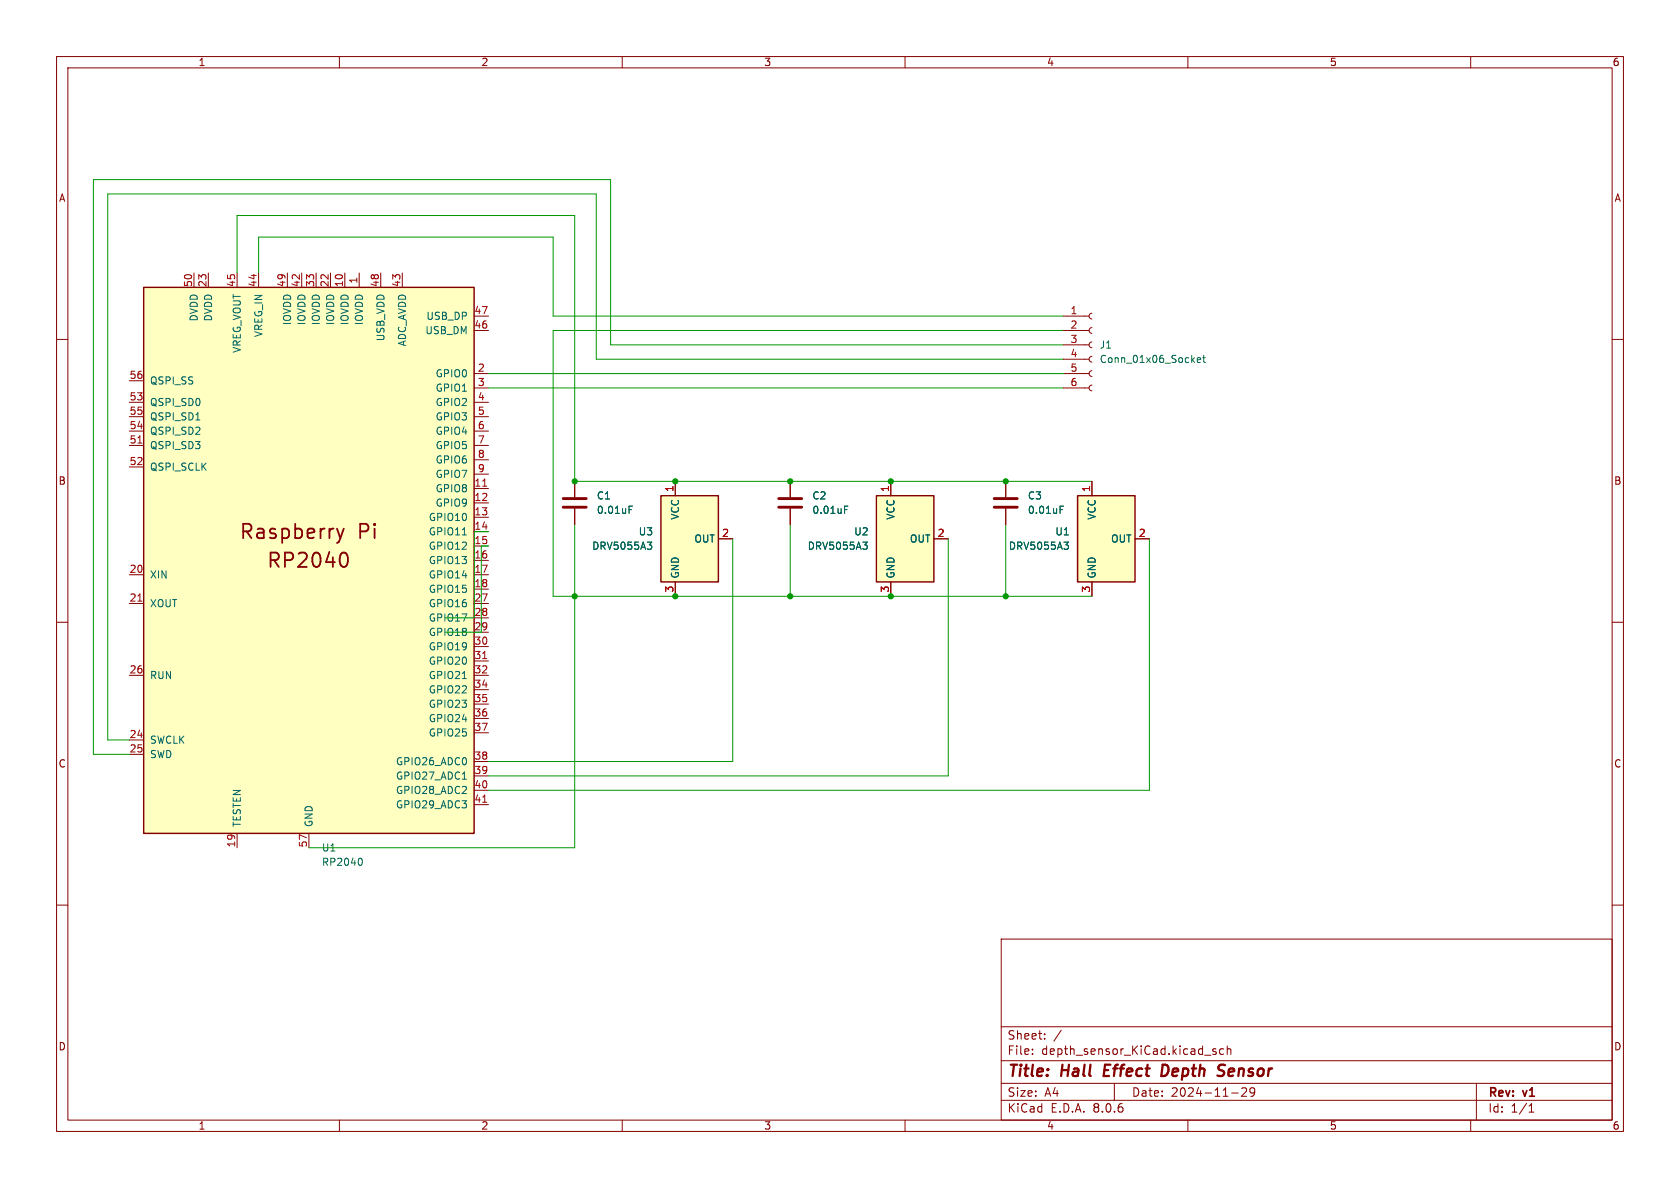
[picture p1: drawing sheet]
<svg xmlns="http://www.w3.org/2000/svg" width="297mm" height="210mm" viewBox="0 0 297 210" stroke-linecap="round" stroke-linejoin="round" font-family="sans-serif">
<g fill="none" stroke="#840000" stroke-width=".18">
<path d="M10 10h277v190h-277zM12 12h273v186h-273zM60 10v2M110 10v2M160 10v2M210 10v2M260 10v2M10 60h2M285 60h2M10 110h2M285 110h2M10 160h2"/>
<path d="M285 160h2M177 166h108v32h-108zM60 198v2M110 198v2M160 198v2M177 194.5h108M177 191.5h108M177 187.5h108M177 181.5h108M182.5 186.3v.1M182.5 185.5v.1M184.7 183.6v.1"/>
<path d="M184.7 182.8v.1M187.6 182.1l-1.3 2M197 191.5v3M210 198v2M213 186.5h1.1M215 185.5l-.4-.1-.2 .2 .1 .2 .5 .2v.3h-.6M216.3 185.5l-.4-.1-.3 .3v.4l.1 .2h.6M217 185.5l.2-.1 .3 .1 .1 .9M217 184.9v1.5M217.7 193.2h1.2M219.5 192.4l.6-.1 .2 .1 .1 .3-.9 1.1h.9M221.8 192.9l-.3 .3h-.3l-.2-.3 .1-.5 .4-.1 .2 .1a.99 .99 0 0 1-.3 1.4h-.3"/>
<path d="M260 198v2M261 191.5v6.5M270.3 196.6h.9M270.3 195.5l.4-.4v1.5"/>
</g>
<path d="M195.4 188.2l-.3 2h1M206.3 188.3l-.7-.1-.3 2h.5l.5-.3M215.7 189.2l.4 .1a.49 .49 0 0 1 .3 .5 .49 .49 0 0 1-.4 .4h-.5M215.8 188.2l.8 .1" fill="none" stroke="#840000" stroke-width=".4"/>
<path d="M25.4 50.8h58.4v96.5h-58.4z" fill="#ffffc2"/>
<path d="M25.4 50.8h58.4v96.5h-58.4z" fill="none" stroke="#840000" stroke-width=".25"/>
<path d="M59.6 93.4l.6 1.7M60.2 95.1l-.3 .6-.3 .3M60.7 97.7a.65 .65 0 0 1 .7 .5 1.49 1.49 0 0 1-.5 2h-.2M60.8 93.4l-.6 1.7" fill="none" stroke="#840000" stroke-width=".32"/>
<g fill="none" stroke="#840000" stroke-width=".18">
<path d="M34.3 48.3v2.5M36.8 48.3v2.5M41.9 48.3v2.5M45.7 48.3v2.5M50.8 48.3v2.5M53.3 48.3v2.5M55.9 48.3v2.5M58.4 48.3v2.5M61 48.3v2.5M63.5 48.3v2.5M67.3 48.3v2.5M71.1 48.3v2.5"/>
<path d="M83.8 58.4h2.6M83.8 55.9h2.6M22.9 71.1h2.5M22.9 73.7h2.5M22.9 78.7h2.5M22.9 76.2h2.5M22.9 67.3h2.5M83.8 66h2.6M83.8 68.6h2.6M83.8 71.1h2.6M83.8 73.7h2.6M83.8 78.7h2.6"/>
<path d="M83.8 76.2h2.6M22.9 82.6h2.5M83.8 86.4h2.6M83.8 88.9h2.6M83.8 91.4h2.6M83.8 94h2.6M83.8 96.5h2.6M83.8 99.1h2.6M83.8 81.3h2.6M83.8 83.8h2.6M22.9 101.6h2.5M22.9 106.7h2.5"/>
<path d="M22.9 119.4h2.5M83.8 101.6h2.6M83.8 104.1h2.6M83.8 106.7h2.6M83.8 119.4h2.6M83.8 109.2h2.6M83.8 111.8h2.6M83.8 114.3h2.6M83.8 116.8h2.6M22.9 130.8h2.5M22.9 133.4h2.5M83.8 121.9h2.6"/>
<path d="M83.8 124.5h2.6M83.8 127h2.6M83.8 129.5h2.6M83.8 134.6h2.6M83.8 137.2h2.6M83.8 139.7h2.6M41.9 147.3v2.6M54.6 147.3v2.6M83.8 142.2h2.6"/>
</g>
<path d="M24.4 78.3h.7M85.3 85.9h.8M24.4 106.3h.7M85.3 116.4h.8M85.3 141.8h.8" fill="none" stroke="#a90000" stroke-width=".18"/>
<path d="M34.6 74.2h.7M81.7 94.6h.8M81.7 120h.8M81.7 137.7h.8M63.7 151.7a.79 .79 0 0 1 0 1.3" fill="none" stroke="#006464" stroke-width=".18"/>
<path d="M116.8 87.6h10.2v15.3h-10.2z" fill="#ffffc2"/>
<path d="M116.8 87.6h10.2v15.3h-10.2z" fill="none" stroke="#840000" stroke-width=".25"/>
<path d="M101.6 85.1v2.8M101.6 89.9v2.8M119.4 85.1v2.5M127 95.3h2.5M139.7 85.1v2.8M139.7 89.9v2.8M119.4 102.9v2.5" fill="none" stroke="#840000" stroke-width=".18"/>
<path d="M111.2 90.1h.4M111.2 89.5h.6M114.4 95.8h.8l-.4 .5M115 96.3l.2 .3v.3l-.2 .2M149.3 90.1h.4M149.3 89.5h.6" fill="none" stroke="#006464" stroke-width=".18"/>
<path d="M99.6 89.7h4M99.6 88.1h4M137.7 89.7h4M137.7 88.1h4" fill="none" stroke="#840000" stroke-width=".51"/>
<path d="M154.9 87.6h10.2v15.3h-10.2z" fill="#ffffc2"/>
<path d="M154.9 87.6h10.2v15.3h-10.2z" fill="none" stroke="#840000" stroke-width=".25"/>
<g fill="none" stroke="#840000" stroke-width=".18">
<path d="M188 58.4h4.5M188 55.9h4.5M193 57.9l-.3 .2-.2 .3 .2 .4 .3 .1M193 55.4l-.3 .1-.2 .4 .2 .3 .3 .2M188 68.6h4.5M188 66h4.5M188 63.5h4.5M188 61h4.5M193 68.1l-.3 .1-.2 .4 .2 .3 .3 .2M193 65.5l-.3 .2-.2 .3 .2 .4 .3 .1M193 63l-.3 .1-.2 .4 .2 .4 .3 .1M193 60.5l-.3 .1-.2 .4 .2 .3 .3 .2"/>
<path d="M157.5 85.1v2.5M165.1 95.3h2.5M157.5 102.9v2.5"/>
</g>
<path d="M211.7 63.7l.6-.2-.1-.2-.4-.1-.1 .2v.6h.5M212.6 63.2h.5M212.8 62.8v1.1l.3 .2M152.5 95.8h.8l-.4 .5M153.1 96.3l.2 .3v.3l-.2 .2" fill="none" stroke="#006464" stroke-width=".18"/>
<path d="M190.5 87.6h10.2v15.3h-10.2z" fill="#ffffc2"/>
<path d="M190.5 87.6h10.2v15.3h-10.2z" fill="none" stroke="#840000" stroke-width=".25"/>
<g fill="none" stroke="#840000" stroke-width=".18">
<path d="M101.6 85.1v2.8M101.6 89.9v2.8M119.4 85.1v2.5M127 95.3h2.5M139.7 85.1v2.8M139.7 89.9v2.8M157.5 85.1v2.5M165.1 95.3h2.5M177.8 85.1v2.8M177.8 89.9v2.8M193 85.1v2.5M200.7 95.3h2.5"/>
<path d="M119.4 102.9v2.5M157.5 102.9v2.5M193 102.9v2.5"/>
</g>
<path d="M111.2 90.1h.4M111.2 89.5h.6M114.4 95.8h.8l-.4 .5M115 96.3l.2 .3v.3l-.2 .2M149.3 90.1h.4M149.3 89.5h.6M152.5 95.8h.8l-.4 .5M153.1 96.3l.2 .3v.3l-.2 .2M187.4 90.1h.4M187.4 89.5h.6M188.1 95.8h.8l-.4 .5M188.6 96.3l.3 .3v.3l-.3 .2" fill="none" stroke="#006464" stroke-width=".18"/>
<path d="M175.8 89.7h4M175.8 88.1h4" fill="none" stroke="#840000" stroke-width=".51"/>
<g fill="none" stroke="#009600" stroke-width=".18">
<path d="M41.9 48.3v-10.2h59.7v47h91.4M45.7 48.3v-6.4h52.1v14h90.2M188 58.4h-90.2v47h95.2M86.4 66h101.6M86.4 68.6h101.6M188 63.5h-82.6v-29.2h-86.4v96.5h3.9M188 61h-80.1v-29.2h-91.4v101.6h6.4M86.4 94h-2.6v15.2h-5.1M86.4 96.5h-1.3v15.3h-6.4M101.6 92.7v57.2h-47M129.5 95.3v39.3h-43.1M139.7 92.7v12.7"/>
<path d="M167.6 95.3v41.9h-81.2M177.8 92.7v12.7M203.2 95.3v44.4h-116.8"/>
</g>
<g fill="#009600" stroke="#009600" stroke-width=".18">
<circle cx="157.5" cy="105.4" r=".46"/>
<circle cx="139.7" cy="105.4" r=".46"/>
<circle cx="119.4" cy="105.4" r=".46"/>
<circle cx="177.8" cy="105.4" r=".46"/>
<circle cx="177.8" cy="85.1" r=".46"/>
<circle cx="139.7" cy="85.1" r=".46"/>
<circle cx="157.5" cy="85.1" r=".46"/>
<circle cx="101.6" cy="105.4" r=".46"/>
<circle cx="101.6" cy="85.1" r=".46"/>
<circle cx="119.4" cy="85.1" r=".46"/>
</g>
<g font-size="3.5" fill="#840000">
<text x="42.2" y="95.7">Raspberry</text>
<text x="63.3" y="95.7">Pi</text>
<text x="47" y="100.8">RP2040</text>
</g>
<g font-size="2.8" fill="#840000">
<text x="178" y="190.9">Title:</text>
<text x="187.7" y="190.9">Hall</text>
<text x="196" y="190.9">Effect</text>
<text x="207" y="190.9">Depth</text>
<text x="217.8" y="190.9">Sensor</text>
</g>
<g font-size="2.1" fill="#840000">
<text x="178" y="184">Sheet:</text>
<text x="178" y="186.7">File:</text>
<text x="184.1" y="186.7">depth_sensor_KiCad.kicad_sch</text>
<text x="178" y="196.9">KiCad</text>
<text x="178" y="194.1">Size:</text>
<text x="184.7" y="194.1">A4</text>
<text x="185.7" y="196.9">E.D.A.</text>
<text x="193.3" y="196.9">8.0.6</text>
<text x="200" y="194.1">Date:</text>
<text x="207" y="194.1">2024-11-29</text>
<text x="263" y="194.3">Rev:</text>
<text x="263" y="196.9">Id:</text>
<text x="267.1" y="196.9">1/1</text>
<text x="269.4" y="194.3">v1</text>
</g>
<g font-size="1.8" fill="#840000">
<text x="35" y="11.9">1</text>
<text x="85" y="11.9">2</text>
<text x="135" y="11.9">3</text>
<text x="185" y="11.9">4</text>
<text x="235" y="11.9">5</text>
<text x="285" y="11.9">6</text>
<text x="10.3" y="35.9">A</text>
<text x="285.3" y="35.9">A</text>
<text x="10.3" y="85.9">B</text>
<text x="285.3" y="85.9">B</text>
<text x="10.3" y="135.9">C</text>
<text x="285.3" y="135.9">C</text>
<text x="10.3" y="185.9">D</text>
<text x="285.3" y="185.9">D</text>
<text x="35" y="199.9">1</text>
<text x="85" y="199.9">2</text>
<text x="135" y="199.9">3</text>
<text x="185" y="199.9">4</text>
<text x="235" y="199.9">5</text>
<text x="285" y="199.9">6</text>
</g>
<g font-size="1.8" fill="#a90000">
<text x="34" y="50.8" transform="rotate(-90 34 50.8)">50</text>
<text x="36.6" y="50.8" transform="rotate(-90 36.6 50.8)">23</text>
<text x="41.7" y="50.8" transform="rotate(-90 41.7 50.8)">45</text>
<text x="45.5" y="50.8" transform="rotate(-90 45.5 50.8)">44</text>
<text x="50.5" y="50.8" transform="rotate(-90 50.5 50.8)">49</text>
<text x="53.1" y="50.8" transform="rotate(-90 53.1 50.8)">42</text>
<text x="55.6" y="50.8" transform="rotate(-90 55.6 50.8)">33</text>
<text x="58.2" y="50.8" transform="rotate(-90 58.2 50.8)">22</text>
<text x="60.7" y="50.8" transform="rotate(-90 60.7 50.8)">10</text>
<text x="63.2" y="50.2" transform="rotate(-90 63.2 50.2)">1</text>
<text x="67.1" y="50.8" transform="rotate(-90 67.1 50.8)">48</text>
<text x="70.9" y="50.8" transform="rotate(-90 70.9 50.8)">43</text>
<text x="83.8" y="58.2">46</text>
<text x="83.8" y="55.6">47</text>
<text x="189.2" y="55.6">1</text>
<text x="189.2" y="58.2">2</text>
<text x="84.4" y="65.8">2</text>
<text x="189.2" y="60.7">3</text>
<text x="189.2" y="63.2">4</text>
<text x="189.2" y="65.8">5</text>
<text x="22.8" y="70.9">53</text>
<text x="22.8" y="67.1">56</text>
<text x="84.4" y="68.3">3</text>
<text x="84.4" y="70.9">4</text>
<text x="189.2" y="68.3">6</text>
<text x="22.8" y="75.9">54</text>
<text x="22.8" y="73.4">55</text>
<text x="84.4" y="73.4">5</text>
<text x="84.4" y="75.9">6</text>
<text x="22.8" y="78.5">51</text>
<text x="22.8" y="82.3">52</text>
<text x="84.4" y="78.5">7</text>
<text x="84.4" y="81">8</text>
<text x="84.4" y="83.6">9</text>
<text x="83.8" y="86.1">11</text>
<text x="83.8" y="88.6">12</text>
<text x="119.1" y="87.1" transform="rotate(-90 119.1 87.1)">1</text>
<text x="157.2" y="87.1" transform="rotate(-90 157.2 87.1)">1</text>
<text x="192.8" y="87.1" transform="rotate(-90 192.8 87.1)">1</text>
<text x="83.8" y="91.2">13</text>
<text x="83.8" y="93.7">14</text>
<text x="127.6" y="95">2</text>
<text x="165.7" y="95">2</text>
<text x="201.2" y="95">2</text>
<text x="22.8" y="101.3">20</text>
<text x="83.8" y="96.3">15</text>
<text x="83.8" y="98.8">16</text>
<text x="83.8" y="101.3">17</text>
<text x="22.8" y="106.4">21</text>
<text x="83.8" y="103.9">18</text>
<text x="83.8" y="106.4">27</text>
<text x="119.1" y="104.8" transform="rotate(-90 119.1 104.8)">3</text>
<text x="157.2" y="104.8" transform="rotate(-90 157.2 104.8)">3</text>
<text x="192.8" y="104.8" transform="rotate(-90 192.8 104.8)">3</text>
<text x="83.8" y="109">28</text>
<text x="83.8" y="111.5">29</text>
<text x="22.8" y="119.1">26</text>
<text x="83.8" y="114">30</text>
<text x="83.8" y="116.6">31</text>
<text x="83.8" y="119.1">32</text>
<text x="83.8" y="121.7">34</text>
<text x="83.8" y="124.2">35</text>
<text x="22.8" y="130.6">24</text>
<text x="83.8" y="126.7">36</text>
<text x="83.8" y="129.3">37</text>
<text x="22.8" y="133.1">25</text>
<text x="83.8" y="134.4">38</text>
<text x="83.8" y="136.9">39</text>
<text x="83.8" y="139.4">40</text>
<text x="83.8" y="142">41</text>
<text x="41.7" y="149.9" transform="rotate(-90 41.7 149.9)">19</text>
<text x="54.4" y="149.9" transform="rotate(-90 54.4 149.9)">57</text>
</g>
<g font-size="1.8" fill="#006464">
<text x="35.2" y="56.9" transform="rotate(-90 35.2 56.9)">DVDD</text>
<text x="37.7" y="56.9" transform="rotate(-90 37.7 56.9)">DVDD</text>
<text x="46.6" y="59.7" transform="rotate(-90 46.6 59.7)">VREG_IN</text>
<text x="51.7" y="57.6" transform="rotate(-90 51.7 57.6)">IOVDD</text>
<text x="54.2" y="57.6" transform="rotate(-90 54.2 57.6)">IOVDD</text>
<text x="56.7" y="57.6" transform="rotate(-90 56.7 57.6)">IOVDD</text>
<text x="59.3" y="57.6" transform="rotate(-90 59.3 57.6)">IOVDD</text>
<text x="61.8" y="57.6" transform="rotate(-90 61.8 57.6)">IOVDD</text>
<text x="64.4" y="57.6" transform="rotate(-90 64.4 57.6)">IOVDD</text>
<text x="75.1" y="59.3">USB_DM</text>
<text x="75.3" y="56.7">USB_DP</text>
<text x="42.8" y="62.5" transform="rotate(-90 42.8 62.5)">VREG_VOUT</text>
<text x="68.2" y="60.4" transform="rotate(-90 68.2 60.4)">USB_VDD</text>
<text x="72" y="61.3" transform="rotate(-90 72 61.3)">ADC_AVDD</text>
<text x="194.3" y="61.8">J1</text>
<text x="194.3" y="64.4">Conn_01x06_Socket</text>
<text x="26.4" y="72">QSPI_SD0</text>
<text x="26.4" y="68.2">QSPI_SS</text>
<text x="76.9" y="66.9">GPIO0</text>
<text x="76.9" y="69.4">GPIO1</text>
<text x="76.9" y="72">GPIO2</text>
<text x="26.4" y="77.1">QSPI_SD2</text>
<text x="26.4" y="74.5">QSPI_SD1</text>
<text x="76.9" y="74.5">GPIO3</text>
<text x="76.9" y="77.1">GPIO4</text>
<text x="26.4" y="79.6">QSPI_SD3</text>
<text x="26.4" y="83.4">QSPI_SCLK</text>
<text x="76.9" y="79.6">GPIO5</text>
<text x="76.9" y="82.1">GPIO6</text>
<text x="76.9" y="87.2">GPIO8</text>
<text x="76.9" y="89.8">GPIO9</text>
<text x="76.9" y="84.7">GPIO7</text>
<text x="105.4" y="88.5">C1</text>
<text x="143.5" y="88.5">C2</text>
<text x="181.6" y="88.5">C3</text>
<text x="75.7" y="92.3">GPIO10</text>
<text x="75.7" y="94.8">GPIO11</text>
<text x="105.4" y="91">0.01uF</text>
<text x="112.8" y="94.8">U3</text>
<text x="120.2" y="92" transform="rotate(-90 120.2 92)">VCC</text>
<text x="143.5" y="91">0.01uF</text>
<text x="150.9" y="94.8">U2</text>
<text x="158.3" y="92" transform="rotate(-90 158.3 92)">VCC</text>
<text x="181.6" y="91">0.01uF</text>
<text x="186.5" y="94.8">U1</text>
<text x="193.9" y="92" transform="rotate(-90 193.9 92)">VCC</text>
<text x="75.7" y="97.4">GPIO12</text>
<text x="75.7" y="99.9">GPIO13</text>
<text x="104.6" y="97.4">DRV5055A3</text>
<text x="122.7" y="96.1">OUT</text>
<text x="142.7" y="97.4">DRV5055A3</text>
<text x="160.8" y="96.1">OUT</text>
<text x="178.3" y="97.4">DRV5055A3</text>
<text x="196.3" y="96.1">OUT</text>
<text x="26.4" y="102.5">XIN</text>
<text x="26.4" y="107.5">XOUT</text>
<text x="75.7" y="102.5">GPIO14</text>
<text x="75.7" y="105">GPIO15</text>
<text x="75.7" y="107.5">GPIO16</text>
<text x="120.2" y="102.4" transform="rotate(-90 120.2 102.4)">GND</text>
<text x="158.3" y="102.4" transform="rotate(-90 158.3 102.4)">GND</text>
<text x="193.9" y="102.4" transform="rotate(-90 193.9 102.4)">GND</text>
<text x="75.7" y="110.1">GPIO17</text>
<text x="75.7" y="112.6">GPIO18</text>
<text x="75.7" y="115.2">GPIO19</text>
<text x="75.7" y="117.7">GPIO20</text>
<text x="26.4" y="120.2">RUN</text>
<text x="75.7" y="120.2">GPIO21</text>
<text x="75.7" y="122.8">GPIO22</text>
<text x="75.7" y="125.3">GPIO23</text>
<text x="26.4" y="131.7">SWCLK</text>
<text x="75.7" y="127.9">GPIO24</text>
<text x="75.7" y="130.4">GPIO25</text>
<text x="26.4" y="134.2">SWD</text>
<text x="69.9" y="135.5">GPIO26_ADC0</text>
<text x="69.9" y="138">GPIO27_ADC1</text>
<text x="69.9" y="140.6">GPIO28_ADC2</text>
<text x="69.9" y="143.1">GPIO29_ADC3</text>
<text x="42.8" y="146.3" transform="rotate(-90 42.8 146.3)">TESTEN</text>
<text x="55.5" y="146.3" transform="rotate(-90 55.5 146.3)">GND</text>
<text x="56.8" y="150.7">U1</text>
<text x="56.8" y="153.3">RP2040</text>
</g>
</svg>
